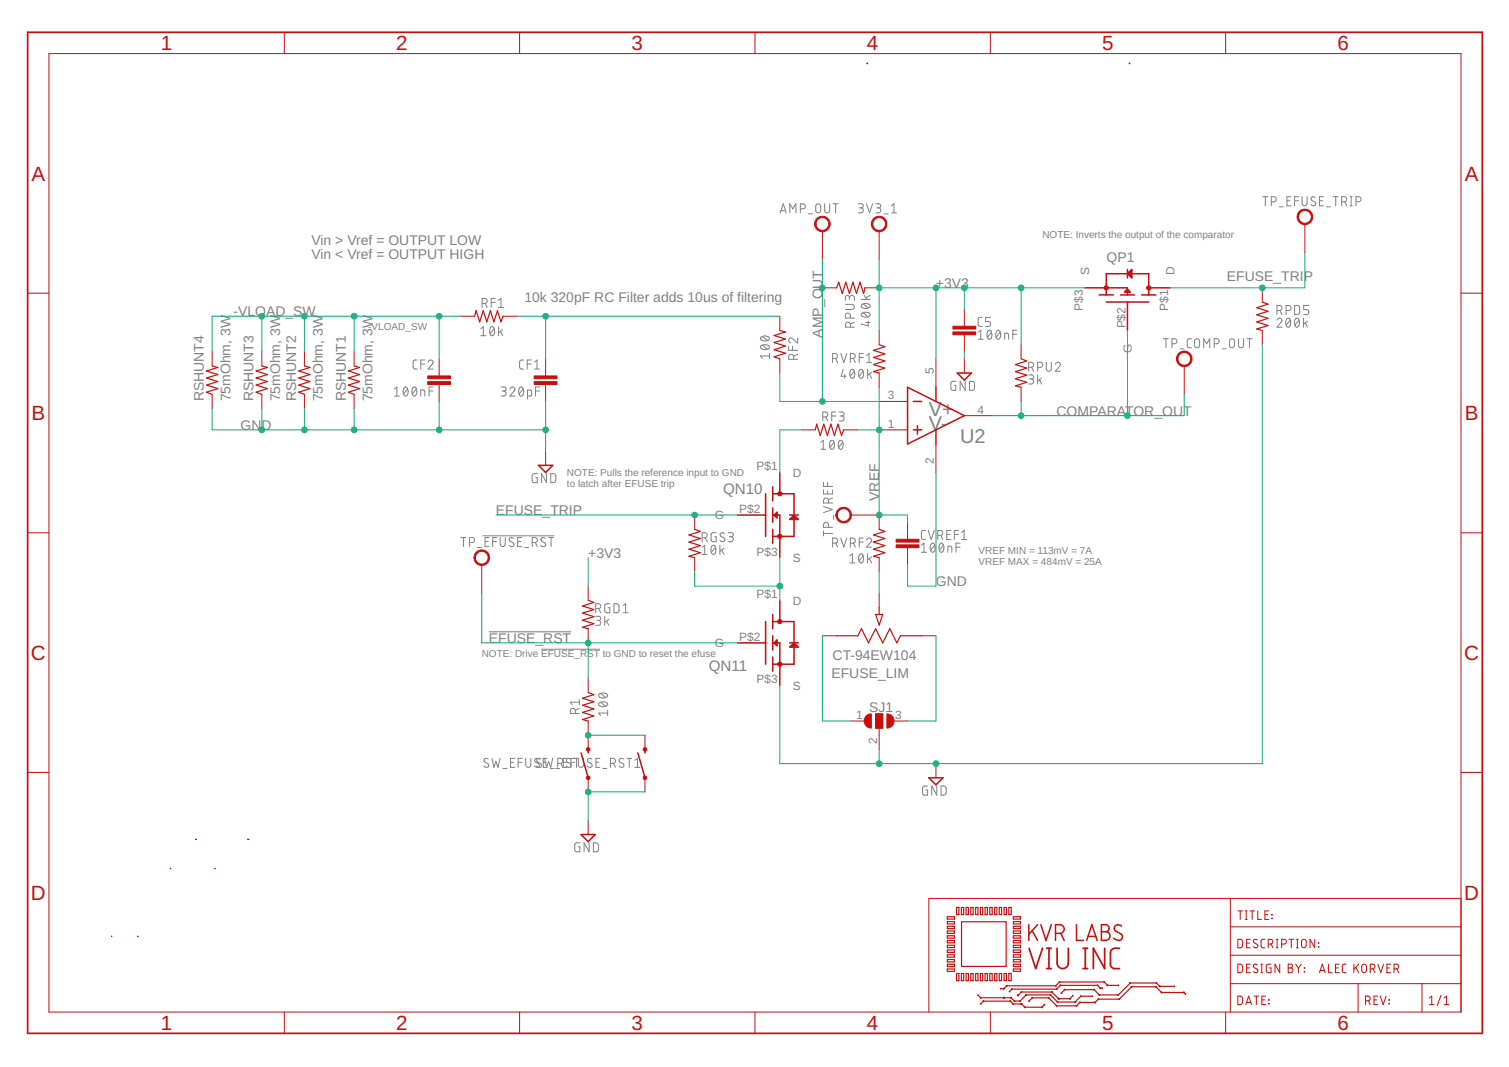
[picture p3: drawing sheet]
<svg xmlns="http://www.w3.org/2000/svg" width="297mm" height="210mm" viewBox="0 0 297 210" stroke-linecap="round" stroke-linejoin="round" font-family="sans-serif">
<g fill="none" stroke="#808080" stroke-width=".2">
<path d="M248.6 38.7h1M249.1 38.7v1.8M250.3 39.7h.4a.5 .5 0 0 0 .5-.5 .5 .5 0 0 0-.5-.5h-.4v1.8M253.3 39.5h.6M254.1 38.7h-.8v1.8h.8M254.8 39.5h.8M255.6 38.7h-.8v1.8M256.3 38.7v1.3a.5 .5 0 0 0 .5 .5 .5 .5 0 0 0 .5-.5v-1.3M258.9 38.8a.45 .45 0 0 0-.6-.1 .45 .45 0 0 0-.1 .6l.6 .4a.45 .45 0 0 1 .1 .7 .45 .45 0 0 1-.7 0l-.2-.2M259.7 39.5h.6M260.5 38.7h-.8v1.8h.8M262.4 38.7h1"/>
<path d="M262.9 38.7v1.8M264.1 39.7h.5a.5 .5 0 0 0 .5-.5 .5 .5 0 0 0-.5-.5h-.5v1.8M264.7 39.7l.4 .8M265.8 38.7h.4M266 38.7v1.8M266.9 39.7h.5a.5 .5 0 0 0 .5-.5 .5 .5 0 0 0-.5-.5h-.5v1.8M94.9 59.7h.5a.5 .5 0 0 0 .5-.5 .5 .5 0 0 0-.5-.5h-.5v1.8M95.5 59.7l.4 .8M96.7 59.5h.8M97.5 58.7h-.8v1.8M98.1 59.1l.5-.4v1.8M153.6 41.9l.6-1.8 .6 1.8"/>
<path d="M153.7 41.4h.9M155.5 41.9v-1.8l.6 1 .6-1v1.8M157.5 41.1h.6a.5 .5 0 0 0 .4-.5 .5 .5 0 0 0-.4-.5h-.6v1.8M159.1 42.1h.8M160.7 40.3l.3-.2 .4 .2 .1 1.1a.49 .49 0 0 1-.4 .5 .49 .49 0 0 1-.5-.5zM162.3 40.1v1.3a.5 .5 0 0 0 .5 .5 .5 .5 0 0 0 .5-.5v-1.3M164 40.1h1M164.5 40.1v1.8M166.4 59.9h1.3a.5 .5 0 0 1 .5 .5 .5 .5 0 0 1-.5 .5h-1.3M167.2 58.6a.5 .5 0 0 1 .5-.5 .5 .5 0 0 1 .5 .5v.5M167.2 58.9v-.4a.39 .39 0 0 0-.4-.4 .39 .39 0 0 0-.4 .4v.6M169 40.1h.5a.4 .4 0 0 1 .4 .4 .4 .4 0 0 1-.4 .4h-.4"/>
<path d="M169.4 40.9a.5 .5 0 0 1 .5 .5 .5 .5 0 0 1-.5 .5h-.4M169.5 58.9h1.8M169.6 59.9a1.12 1.12 0 0 1 1.7 .3 1.07 1.07 0 0 1-1.8 0zM169.9 59.8l1 .8M170.1 58.1l.6 .8M170.6 40.1l.6 1.8 .6-1.8M171.3 58.1l-.8 .5M172.4 40.1h.6a.4 .4 0 0 1 .4 .4 .4 .4 0 0 1-.4 .4h-.4M172.9 40.9a.5 .5 0 0 1 .5 .5 .5 .5 0 0 1-.5 .5h-.5M174 42.1h.8M175.5 41.9h1M175.5 40.5l.5-.4v1.8"/>
<path d="M251.8 40.7h.8M261.1 40.7h.8M265.8 40.5h.4M77.6 76.5l.5-.4v1.8M77.6 77.9h1M79.6 76.2l.2-.1a1.03 1.03 0 0 1 0 1.8 1.13 1.13 0 0 1-.2-1.7zM80.2 76.5l-.7 1M81.3 76.2l.3-.1a1.06 1.06 0 0 1 0 1.8 1.11 1.11 0 0 1-.3-1.7zM82 76.5l-.8 1M82.1 70.8h-.5l-.3 .4 .1 1.2 .2 .2h.5M82.8 77.9v-1.2l.8 .2v1M82.8 71.6h.8"/>
<path d="M83.6 70.8h-.8v1.8M84.3 71.2a.49 .49 0 0 1 .6-.4 .49 .49 0 0 1 .2 .8l-.8 1h1M84.5 76.9h.8M85.3 76.1h-.8v1.8M94.7 64.7l.4-.4v1.7M94.7 66h.9M96.6 64.4l.3-.1a1.03 1.03 0 0 1 0 1.7 1.15 1.15 0 0 1-.3-1.6zM97.3 64.7l-.8 .9M98.1 60.5h1M98.1 64.3v1.7M98.5 65.2l.4 .8M98.6 76.1h.7a.39 .39 0 0 1 .3 .4 .39 .39 0 0 1-.3 .4h-.5"/>
<path d="M98.9 64.9l-.8 .5M99.1 76.9a.5 .5 0 0 1 .5 .5 .5 .5 0 0 1-.5 .5h-.5M100.4 76.5a.48 .48 0 0 1 .7-.3 .48 .48 0 0 1 .1 .7l-.8 1h1M102.3 76.2l.3-.1a1.03 1.03 0 0 1 0 1.8 1.13 1.13 0 0 1-.3-1.7zM103 76.5l-.8 1M103.1 70.8h-.6l-.2 .4v1.2l.2 .2h.6M103.8 71.6h.8M103.8 77.9h.7l.1-.2v-.7l-.1-.2-.7-.1v1.8M104.6 70.8h-.8v1.8M105.2 72.6h1M105.2 71.2l.5-.4v1.8M105.4 76.9h.8"/>
<path d="M106.2 76.1h-.8v1.8M149.8 68a1.12 1.12 0 0 1 1.7 .3 1.07 1.07 0 0 1-1.8 0zM149.8 66.3a1.14 1.14 0 0 1 1.7 .3 1.05 1.05 0 0 1-1.8 0zM150.1 67.9l1 .8M150.1 66.2l1 .8M151.5 70h-1.8l.4 .5M151.5 69.5v1M155.2 68.1v.8h1.8M156 68.1v.8M156.2 70.7v-.5a.5 .5 0 0 0-.5-.5 .5 .5 0 0 0-.5 .5v.5h1.8M157 66.5v1l-1-.9a.49 .49 0 0 0-.8 .2 .49 .49 0 0 0 .4 .7M157 69.7l-.8 .4"/>
<path d="M163.9 70.5h.5a.5 .5 0 0 0 .5-.5 .5 .5 0 0 0-.5-.5h-.5v1.8M164.5 70.5l.4 .8M165.5 69.5l.6 1.8 .6-1.8M166 72.6l-.4 1.4h1M166.3 73.6v.8M167.4 70.5h.5a.5 .5 0 0 0 .5-.5 .5 .5 0 0 0-.5-.5h-.5v1.8M167.4 64.4v-.5a.5 .5 0 0 0-.5-.5 .5 .5 0 0 0-.5 .5v.5h1.8M167.4 62.6v-.5a.5 .5 0 0 0-.5-.5 .5 .5 0 0 0-.5 .5v.5h1.8M167.5 72.7l.3-.1a1.06 1.06 0 0 1 0 1.8 1.11 1.11 0 0 1-.3-1.7zM168 70.5l.4 .8M168.2 73l-.8 1M168.2 63.4l-.8 .4"/>
<path d="M169.1 70.3h.8M169.2 72.7l.3-.1a1.06 1.06 0 0 1 0 1.8 1.11 1.11 0 0 1-.3-1.7zM169.6 61.6a1.12 1.12 0 0 1 1.7 .3 1.07 1.07 0 0 1-1.8 0zM169.9 73l-.8 1M169.9 61.5l1 .8M169.9 69.5h-.8v1.8M170.5 63.4h.8M170.6 69.9l.5-.4v1.8M170.6 71.3h1M170.8 72.6v1.8M170.9 63.1v1l-1.4-.4M171.1 73.6l.5 .8"/>
<path d="M171.6 73.2l-.8 .6M188.2 75h-.8l-.2 .2v1.2l.2 .4h.8v-1h-.3M190 75v1.8l-1-1.8v1.8M190.8 75h.7l.3 .4v1.1l-.3 .3h-.7zM192.6 65.4l.5-.4v1.7M192.6 66.7h.9M193.4 62.4l-.6 .1-.2 .3v1.2l.2 .2h.6M194.5 65.1l.3-.1a1.06 1.06 0 0 1 0 1.7 1.11 1.11 0 0 1-.3-1.6zM195 62.4h-1v.8h.6a.49 .49 0 0 1 .4 .5 .49 .49 0 0 1-.4 .5h-.6M195.2 65.4l-.8 .9M196.2 65.1l.3-.1a1.06 1.06 0 0 1 0 1.7 1.11 1.11 0 0 1-.3-1.6zM196.9 65.4l-.8 .9"/>
<path d="M197.8 66.7v-1.1l.7 .1v1M199.4 65.7h.8M200.2 65h-.8v1.7M202.5 73.7h.6a.4 .4 0 0 1 .4 .4 .4 .4 0 0 1-.4 .4h-.4M202.5 72.3h.5a.5 .5 0 0 0 .5-.5 .5 .5 0 0 0-.5-.5h-.5v1.7M203 74.5a.5 .5 0 0 1 .5 .5 .5 .5 0 0 1-.5 .5h-.5M203.1 72.3l.4 .7M204.3 72.3h.5a.5 .5 0 0 0 .5-.5 .5 .5 0 0 0-.5-.5h-.5v1.7M204.3 73.7v1.8M204.6 74.7l.4 .8M205 74.4l-.7 .6M206 71.3v1.3a.5 .5 0 0 0 .4 .5 .5 .5 0 0 0 .5-.5v-1.3"/>
<path d="M207.7 71.7a.49 .49 0 0 1 .7-.4 .49 .49 0 0 1 .2 .8l-.9 .9h1M229 66.6h1M229.5 66.6v1.8M230.7 67.6h.5a.5 .5 0 0 0 .5-.5 .5 .5 0 0 0-.5-.5h-.5v1.8M232.3 68.6h.8M234.5 66.6l-.5 .1-.3 .3v1.2l.3 .2h.5M235.3 66.8l.2-.2 .5 .2 .1 1.1a.5 .5 0 0 1-.5 .5 .5 .5 0 0 1-.5-.5zM236.9 68.4v-1.8l.6 1 .6-1v1.8M239 67.6h.5a.5 .5 0 0 0 .5-.5 .5 .5 0 0 0-.5-.5h-.5v1.8M240.6 68.6h.8M242.1 66.8l.3-.2 .5 .2 .1 1.1a.5 .5 0 0 1-.5 .5 .5 .5 0 0 1-.5-.5zM243.8 66.6v1.3a.5 .5 0 0 0 .5 .5 .5 .5 0 0 0 .5-.5v-1.3"/>
<path d="M245.4 66.6h1M246 66.6v1.8M251.4 63a.49 .49 0 0 1 .6-.4 .49 .49 0 0 1 .2 .8l-.8 1h.9M251.4 61.1h.5a.5 .5 0 0 0 .5-.5 .5 .5 0 0 0-.5-.5h-.5v1.8M251.9 61.1l.4 .8M253.2 61.1h.4a.5 .5 0 0 0 .5-.5 .5 .5 0 0 0-.5-.5h-.4v1.8M253.3 62.7l.3-.1a1.06 1.06 0 0 1 0 1.8 1.12 1.12 0 0 1-.3-1.7zM254 63l-.8 1M254.8 60.1h.7l.3 .3v1.1l-.3 .3-.7 .1zM255 62.7l.3-.1a1.03 1.03 0 0 1 0 1.8 1.12 1.12 0 0 1-.3-1.7zM255.7 63l-.8 1M256.6 62.6v1.8"/>
<path d="M256.9 63.5l.5 .9M257.4 63.2l-.8 .6M257.6 60.1h-1v.8h.6a.51 .51 0 0 1 .4 .5 .51 .51 0 0 1-.4 .5h-.6M105.7 93.2h-.7l-.2 .2v1.2l.2 .3 .7 .1v-1h-.2M107.6 93.2v1.8l-1-1.8v1.8M108.4 93.2h.7l.3 .3v1.1l-.3 .3-.7 .1zM161.6 87l.5-.4v1.8M161.6 88.4h.9M162 82h.5a.5 .5 0 0 0 .4-.5 .5 .5 0 0 0-.4-.5h-.5v1.8M162.1 96.4v.8h1.8v-.8M162.1 94.9v.8h1.8M162.1 99.6l1.8 .6-1.8 .6"/>
<path d="M162.6 82l.4 .8M162.9 94.9v.8M162.9 96.6v.6M163.1 99v-.6a.5 .5 0 0 0-.5-.4 .5 .5 0 0 0-.5 .4v.6h1.8M163.5 86.7l.3-.1a1.03 1.03 0 0 1 0 1.8 1.17 1.17 0 0 1-.3-1.7zM163.7 81.8h.8M163.9 98l-.8 .3M164.2 87l-.8 1M164.5 81h-.8v1.8M165.2 81h.6a.39 .39 0 0 1 .4 .4 .39 .39 0 0 1-.4 .4h-.4M165.2 86.7l.3-.1a1.03 1.03 0 0 1 0 1.8 1.14 1.14 0 0 1-.3-1.7zM165.7 81.8a.5 .5 0 0 1 .5 .5 .5 .5 0 0 1-.5 .5h-.5"/>
<path d="M165.9 87l-.8 1M90.7 105.7h1M91.2 105.7v1.8M92.4 106.7h.5a.49 .49 0 0 0 .5-.5 .49 .49 0 0 0-.5-.5h-.5v1.8M94 107.7h.8M95.1 105.4h14M95.5 106.5h.6M96.3 105.7h-.8v1.8h.8M97 106.5h.8M97.8 105.7h-.8v1.8M98.5 105.7v1.3a.5 .5 0 0 0 .5 .5 .5 .5 0 0 0 .5-.5v-1.3M101.1 105.9l-.2-.1a.42 .42 0 0 0-.6 .1 .42 .42 0 0 0 .1 .6l.6 .3a.45 .45 0 0 1 0 .7 .45 .45 0 0 1-.6-.1l-.2-.1"/>
<path d="M101.9 106.5h.6M102.7 105.7h-.8v1.8h.8M103.3 107.7h.8M104.8 106.7h.5a.49 .49 0 0 0 .5-.5 .49 .49 0 0 0-.5-.5h-.5v1.8M105.4 106.7l.4 .8M107.3 105.9l-.2-.1a.42 .42 0 0 0-.6 .1 .42 .42 0 0 0 .2 .6l.5 .3a.45 .45 0 0 1 .1 .7 .45 .45 0 0 1-.7-.1l-.2-.1M108 105.7h1M108.5 105.7v1.8M117.3 119.7h.5a.49 .49 0 0 0 .5-.4 .49 .49 0 0 0-.5-.5h-.5v1.7M117.9 119.7l.4 .8M120 118.8h-.7l-.2 .2-.1 1.1 .3 .4h.7v-1h-.3M120.9 118.8h.6l.3 .3v1.1l-.3 .3h-.6z"/>
<path d="M122.6 119.1l.5-.3v1.7M138.2 105.8h.5a.5 .5 0 0 0 .5-.5 .5 .5 0 0 0-.5-.5h-.5v1.8M138.2 107.7l.5-.4v1.8M138.2 109.1h1M138.8 105.8l.4 .8M140.2 107.4l.2-.1a1.07 1.07 0 0 1 0 1.8 1.12 1.12 0 0 1-.2-1.7zM140.8 107.7l-.8 1M141 104.8h-.8l-.2 .2v1.2l.2 .4h.8v-1h-.3M141.7 107.3v1.8M142.1 108.2l.4 .9M142.5 107.9l-.8 .6M142.6 104.9a.45 .45 0 0 0-.7 0 .45 .45 0 0 0 0 .6l.6 .3a.45 .45 0 0 1 .1 .7 .45 .45 0 0 1-.7 0l-.2-.2"/>
<path d="M143.4 104.8h.6a.39 .39 0 0 1 .4 .4 .39 .39 0 0 1-.4 .4h-.4M143.9 105.6a.5 .5 0 0 1 .5 .5 .5 .5 0 0 1-.5 .5h-.5M162.1 104.9h1.8M162.1 104.4v1M163.1 103.7v-.4a.5 .5 0 0 0-.5-.5 .5 .5 0 0 0-.5 .5v.4h1.8M163.9 106.8h.5a.5 .5 0 0 0 .5-.4 .5 .5 0 0 0-.5-.5h-.5v1.7M164.1 101.4v.8M164.5 106.8l.4 .8M165.5 105.9l.6 1.7 .6-1.7M167.3 109.3l.5-.4v1.8M167.3 110.7h1M167.4 106.8h.5a.5 .5 0 0 0 .5-.4 .5 .5 0 0 0-.5-.5h-.5v1.7"/>
<path d="M168 106.8l.4 .8M169.1 106.6h.8M169.2 109.1l.3-.2a1.07 1.07 0 0 1 0 1.8 1.12 1.12 0 0 1-.3-1.6zM169.9 109.3l-.8 1M169.9 105.9h-.8v1.7M170.6 106.3a.49 .49 0 0 1 .7-.4 .49 .49 0 0 1 .1 .7l-.8 1h1M170.8 108.9v1.8M171.1 109.9l.5 .8M171.6 109.5l-.8 .7M181.4 107.3l.5-.5v1.8M181.4 108.6h1M182.2 104.4h-.6l-.2 .3 .1 1.3 .7 .1"/>
<path d="M182.7 104.4l.6 1.7 .6-1.7M183.3 107l.3-.2a1.07 1.07 0 0 1 0 1.8 1.12 1.12 0 0 1-.3-1.6zM184 107.3l-.8 .9M184.6 105.3h.5a.49 .49 0 0 0 .5-.5 .49 .49 0 0 0-.5-.4h-.5v1.7M185 107l.3-.2a1.05 1.05 0 0 1 0 1.8 1.12 1.12 0 0 1-.3-1.6zM185.2 105.3l.4 .8M185.7 107.3l-.8 .9M186.4 105.1h.6M186.6 108.6v-1.2h.5l.2 .2 .1 1M187.2 104.4h-.8v1.7h.8M187.9 105.1h.8M188.2 107.7h.8"/>
<path d="M188.7 104.4h-.8v1.7M189 106.8h-.8v1.8M189.3 106.1h1M189.3 104.7l.5-.3v1.7M106.5 127.7h11.6M114 139.4l-.7 .4M114 138.1h-1.7l.4 .5M114 137.6v1M117.3 121.2h.6a.4 .4 0 0 1 .4 .4 .4 .4 0 0 1-.4 .4h-.4M117.8 122a.49 .49 0 0 1 .5 .5 .49 .49 0 0 1-.5 .5h-.5M117.9 138.3a1.14 1.14 0 0 1 1.7 .2 1.03 1.03 0 0 1-1.8 0zM117.9 136.5a1.12 1.12 0 0 1 1.7 .3 1.03 1.03 0 0 1-1.8 0z"/>
<path d="M118.2 138.2l1 .7M118.2 136.4l1 .8M119 121.2v1.8M119.4 122.2l.4 .8M119.6 139.8v1M119.8 121.8l-.8 .6M122.6 120.5h1M96.1 149.3l-.6-.1-.2 .4 .1 .2 .6 .4a.46 .46 0 0 1 .1 .7 .46 .46 0 0 1-.7 0l-.2-.2M96.8 149.2l.4 1.8 .4-1.2 .4 1.2 .4-1.8M99 151.2h.8M100.5 150h.6M101.3 149.2h-.8v1.8h.8"/>
<path d="M102 150h.8M102.8 149.2h-.8v1.8M103.5 149.2v1.3a.5 .5 0 0 0 .5 .5 .5 .5 0 0 0 .5-.5v-1.3M106.1 149.3l-.6-.1-.2 .4v.2l.7 .4a.45 .45 0 0 1 .1 .7 .45 .45 0 0 1-.7 0l-.2-.2M106.5 149.3l-.6-.1-.2 .4v.2l.7 .4a.46 .46 0 0 1 .1 .7 .46 .46 0 0 1-.7 0l-.2-.2M106.9 150h.6M107.2 149.2l.4 1.8 .4-1.2 .4 1.2 .4-1.8M107.7 149.2h-.8v1.8h.8M108.3 151.2h.8M109.4 151.2h.8M109.8 150.2h.5a.5 .5 0 0 0 .5-.5 .5 .5 0 0 0-.5-.5h-.5v1.8M110.4 150.2l.4 .8"/>
<path d="M110.9 150h.6M111.7 149.2h-.8v1.8h.8M112.4 149.3l-.3-.1a.41 .41 0 0 0-.5 .1 .41 .41 0 0 0 .1 .6l.5 .3a.42 .42 0 0 1 .2 .6 .42 .42 0 0 1-.6 .1l-.4-.2M112.4 150h.8M113.3 140.4v-.6a.5 .5 0 0 0-.5-.4 .5 .5 0 0 0-.5 .4v.6h1.7M113.5 149.2v1.8M113.9 149.2v1.3a.5 .5 0 0 0 .5 .5 .5 .5 0 0 0 .5-.5v-1.3M114 149.2h-1.6v1.8M116.5 149.3l-.6-.1-.3 .4 .1 .2 .7 .4a.45 .45 0 0 1 0 .7 .45 .45 0 0 1-.6 0l-.2-.2M117.3 150h.6M118.1 149.2h-.8v1.8h.8M118.7 151.2h.7"/>
<path d="M119.6 140.3h-1.8l.4 .5M120.2 150.2h.5a.5 .5 0 0 0 .5-.5 .5 .5 0 0 0-.5-.5h-.5v1.8M120.8 150.2l.4 .8M122.7 149.3l-.2-.1a.41 .41 0 0 0-.6 .1 .41 .41 0 0 0 .2 .6l.5 .3a.42 .42 0 0 1 .2 .6 .42 .42 0 0 1-.6 .1l-.4-.2M123.4 149.2h1M123.9 149.2v1.8M125 151h1M125 149.6l.5-.4v1.8M182.6 154.6h-.8l-.2 .3v1.1l.2 .4h.8v-1h-.3M184.4 154.6v1.8l-1-1.8v1.8M185.3 154.6h.6l.3 .4v1.1l-.3 .3h-.6zM114.1 165.8h-.7l-.2 .3v1.2l.2 .3h.7v-1h-.3"/>
<path d="M116 165.8v1.8l-1-1.8v1.8M116.8 165.8h.7l.3 .3v1.1l-.3 .4h-.7z"/>
</g>
<path d="M96.2 124.3h16.2" fill="none" stroke="#808080" stroke-width=".21"/>
<g fill="none" stroke="#c90d0c" stroke-width=".2">
<path d="M9.6 10.5h278v188.6h-278zM56 6.3v4.2M102.3 6.3v4.2M148.6 6.3v4.2M194.9 6.3v4.2M241.3 6.3v4.2M5.4 57.7h4.2M161.9 45.5v5.6M161.9 56.6h2.8M170.3 56.6h2.8M173.1 45.5v5.6M248.5 56.6v2.8"/>
<path d="M256.9 44.1v5.6M287.6 57.7h4.2M41.8 69.2v2.8M41.8 77.6v2.8M51.5 69.2v2.8M51.5 77.6v2.8M59.9 69.2v2.8M59.9 77.6v2.8M69.7 69.2v2.8M69.7 77.6v2.8M86.4 70.6v3.4M86.4 75.6v3.4"/>
<path d="M90.6 62.2h2.8M99 62.2h2.8M107.4 70.6v3.4M107.4 75.6v3.4M153.5 62.2v2.8M153.5 70.6v2.8M173.1 79h5.5M173.1 65v2.8M173.1 73.4v2.8M184.2 70.6v5.6M189.8 60.8v3.4M189.8 65.8v3.4"/>
<path d="M189.8 70.6v2.8M201 67.8v2.8M201 76.2v2.8M233.1 72v5.6M248.5 65v2.8M107.4 88.8v2.7M157.7 84.6h2.8M166.1 84.6h2.8M173.1 84.6h5.5M184.2 87.4v5.5M189.8 81.8h5.6M5.4 104.8h4.2"/>
<path d="M94.8 111.1v5.6M115.8 115.3v2.8M136.7 101.3v2.8M136.7 109.7v2.8M167.5 101.3h5.6v2.8M173.1 109.7v2.8M173.1 116.7v2.8M178.6 102.7v3.4M178.6 107.8v3.3M287.6 104.8h4.2M115.8 123.7v2.8M115.8 133.5v2.7"/>
<path d="M161.9 125.1h2.8M181.4 125.1h2.8M5.4 152h4.2M115.8 141.8v5.6M115.8 153v2.8M127 144.6v2.8M127 153v2.8M167.5 141.8h2.8M172.4 140.4h1.4v2.8h-1.4zM173.1 143.2v4.2M175.9 141.8h2.7M184.2 150.2v2.8"/>
<path d="M287.6 152h4.2M115.8 161.4v2.8M242.2 176.7v22.4M243.7 179.2h.9M244.1 179.2v1.7M245.1 179.2h.4M245.3 179.2v1.7M246 179.2h1M246.5 179.2v1.7M247.6 179.2v1.7h.7M249 179.9h.6M249.7 179.2h-.7v1.7h.7"/>
<path d="M250.3 179.9l.1 .1zM287.6 176.7h-104.8v22.4M56 199.1v4.2M102.3 199.1v4.2M148.6 199.1v4.2M194.9 199.1v4.2M241.3 199.1v4.2M242.2 193.5h45.4M242.2 187.9h45.4M242.2 182.3h45.4M243.7 196h.6l.3 .2a1.35 1.35 0 0 1-.1 1.3l-.8 .1zM243.7 189.7h.6l.3 .2a1.35 1.35 0 0 1-.1 1.3l-.8 .1z"/>
<path d="M243.7 184.8h.6l.3 .3a1.35 1.35 0 0 1-.1 1.2l-.8 .2zM245.1 180.9h.4M245.2 197.6l.6-1.6 .6 1.6M245.4 197.2h.8M245.4 190.4h.6M245.4 185.5h.6M246.1 189.7h-.7v1.6h.7M246.1 184.8h-.7v1.7h.7M246.8 196h1M247.3 196v1.6M247.5 189.8a.43 .43 0 0 0-.6-.1 .43 .43 0 0 0 0 .7l.5 .2a.42 .42 0 0 1 .1 .7 .42 .42 0 0 1-.7-.1l-.1-.1M247.5 184.9a.43 .43 0 0 0-.6-.1 .43 .43 0 0 0 0 .7l.5 .3a.42 .42 0 0 1 .1 .6 .42 .42 0 0 1-.7 0l-.1-.2"/>
<path d="M248.2 189.7h.4M248.2 191.3h.4M248.4 189.7v1.6M248.4 196.7h.6M249 184.8h-.5l-.3 .3 .1 1.1 .2 .2 .5 .1M249.2 196h-.8v1.6h.8M249.6 185.7h.5a.47 .47 0 0 0 .5-.4 .47 .47 0 0 0-.5-.5h-.5v1.7M249.7 196.7h.1zM249.7 197.4l.1 .1zM250.2 189.7h-.7l-.2 .2 .1 1.3 .8 .1v-.9h-.3M250.2 185.7l.4 .8M250.3 180.6l.1 .1z"/>
<path d="M251.2 184.8h.4M251.2 186.5h.4M251.4 184.8v1.7M251.9 189.7v1.6l-.9-1.6v1.6M252.3 185.7h.5a.47 .47 0 0 0 .4-.4 .47 .47 0 0 0-.4-.5h-.5v1.7M253.6 189.7h.4a.37 .37 0 0 1 .4 .3 .37 .37 0 0 1-.4 .4 .47 .47 0 0 1 .5 .5 .47 .47 0 0 1-.5 .4h-.4zM253.6 190.4h.4M253.7 184.8h1M254.2 184.8v1.7M255 189.7l.6 .8M255.2 184.8h.4M255.2 186.5h.4"/>
<path d="M255.4 184.8v1.7M255.6 190.5v.8M256.1 189.7l-.5 .8M256.3 184.9l.5-.1 .3 .3a1.35 1.35 0 0 1-.1 1.2 .45 .45 0 0 1-.5 .1 .45 .45 0 0 1-.3-.4zM256.7 190.4l.1 .1zM256.7 191.1l.1 .1zM258.8 184.8v1.7l-.9-1.7v1.7M259.5 185.5l.1 .1zM259.5 186.2l.1 .1zM259.7 191.3l.6-1.6 .5 1.6M259.9 190.9h.8M261.5 189.7v1.6h.7"/>
<path d="M262.9 190.4h.5M263.6 189.7h-.7v1.6h.7M265 189.7h-.5l-.3 .3v1.1l.3 .2h.5M266.5 189.7v1.6M266.9 190.3l.5 1M267.3 193.5v5.6M267.4 189.7l-.9 1M268.2 189.8l.5-.1 .2 .2a1.35 1.35 0 0 1-.1 1.3 .45 .45 0 0 1-.5 .1 .45 .45 0 0 1-.2-.4zM268.8 196.9h.5a.47 .47 0 0 0 .4-.5 .47 .47 0 0 0-.4-.4h-.5v1.6M269.4 196.9l.3 .7M269.7 190.6h.5a.47 .47 0 0 0 .5-.5 .47 .47 0 0 0-.5-.4h-.5v1.6M270.3 190.6l.4 .7"/>
<path d="M270.5 196.7h.5M271.2 196h-.7v1.6h.7M271.2 189.7l.6 1.6 .6-1.6M271.7 196l.6 1.6 .5-1.6M273 190.4h.6M273.4 197.4l.1 .1zM273.4 196.7h.1zM273.7 189.7h-.7v1.6h.7M274.4 190.6h.5a.47 .47 0 0 0 .4-.5 .47 .47 0 0 0-.4-.4h-.5v1.6M275 190.6l.3 .7M279.9 193.5v5.6M281.4 197.6h.9"/>
<path d="M281.4 196.3l.4-.3v1.6M283.7 195.8l-.8 2M284.3 197.6h.9M284.3 196.3l.5-.3v1.6"/>
</g>
<g fill="#c90d0c" stroke="#c90d0c" stroke-width=".2">
<path d="M84.2 75.1h4.5v.5h-4.5z"/>
<path d="M84.2 74h4.5v.5h-4.5z"/>
<path d="M187.6 65.3h4.5v.5h-4.5z"/>
<path d="M187.6 64.2h4.5v.5h-4.5z"/>
<path d="M105.2 75.1h4.4v.5h-4.4z"/>
<path d="M105.2 74h4.4v.5h-4.4z"/>
<path d="M176.4 107.2h4.5v.5h-4.5z"/>
<path d="M176.4 106.1h4.5v.5h-4.5z"/>
<path d="M172.4 140.4h1.4v2.8h-1.4z"/>
</g>
<g fill="none" stroke="#c90d0c" stroke-width=".23">
<path d="M170.8 12.4v.1M170.8 12.4l-.1 .1M170.8 12.4v.2M222.3 12.4l.1 .1M222.3 12.4v.1M222.3 12.4v.2M164.7 56.6l.4-1.1 .7 2.2 .7-2.2 .7 2.2 .7-2.2 .7 2.2 .7-2.2 .7 2.2 .3-1.1M248.5 59.4l1.1 .4-2.2 .7 2.2 .7-2.2 .7 2.2 .7-2.2 .7 2.2 .7-2.2 .7 1.1 .3M41.8 72l1.1 .3-2.3 .7 2.3 .7-2.3 .7 2.3 .7-2.3 .7 2.3 .7-2.3 .7 1.2 .4M51.5 72l1.1 .3-2.2 .7 2.2 .7-2.2 .7 2.2 .7-2.2 .7 2.2 .7-2.2 .7 1.1 .4M59.9 72l1.1 .3-2.2 .7 2.2 .7-2.2 .7 2.2 .7-2.2 .7 2.2 .7-2.2 .7 1.1 .4M69.7 72l1.1 .3-2.2 .7 2.2 .7-2.2 .7 2.2 .7-2.2 .7 2.2 .7-2.2 .7 1.1 .4"/>
<path d="M93.4 62.2l.3-1.1 .7 2.2 .7-2.2 .7 2.2 .7-2.2 .7 2.2 .7-2.2 .7 2.2 .4-1.1M153.5 65l1.1 .3-2.2 .7 2.2 .7-2.2 .7 2.2 .7-2.2 .7 2.2 .7-2.2 .7 1.1 .4M173.1 67.8l1.1 .4-2.3 .7 2.3 .7-2.3 .7 2.3 .7-2.3 .7 2.3 .7-2.3 .7 1.2 .3M201 70.6l1.1 .4-2.2 .7 2.2 .7-2.2 .7 2.2 .7-2.2 .7 2.2 .7-2.2 .7 1.1 .3M160.5 84.6l.3-1.2 .7 2.3 .7-2.3 .7 2.3 .7-2.3 .7 2.3 .7-2.3 .7 2.3 .4-1.1M115.8 118.1l1.1 .4-2.2 .7 2.2 .7-2.2 .7 2.2 .7-2.2 .7 2.2 .7-2.2 .7 1.1 .3M136.7 104.1l1.2 .4-2.3 .7 2.3 .7-2.3 .7 2.3 .7-2.3 .7 2.3 .7-2.3 .7 1.1 .3M173.1 104.1l1.1 .4-2.3 .7 2.3 .7-2.3 .7 2.3 .7-2.3 .7 2.3 .7-2.3 .7 1.2 .3M173.1 119.5v1.4M115.8 136.2l1.1 .5-2.2 .7 2.2 .6-2.2 .7 2.2 .7-2.2 .7 2.2 .7-2.2 .7 1.1 .3M164.7 125.1h4.2l.7-1.4 1.4 2.8 1.4-2.8 1.4 2.8 1.4-2.8 1.4 2.8 .6-1.4h4.2M172.4 120.9h1.4l-.7 2.1z"/>
<path d="M33.5 170.8h.1M33.5 170.8v.1M38.5 165.1h.1M42.3 170.9h.1M48.8 165.1h.1M188.3 178.5h.5v1.4h-.5zM189.2 178.5h.5v1.4h-.5zM190.2 178.5h.4v1.4h-.4zM191.1 178.5h.5v1.4h-.5zM192 178.5h.5v1.4h-.5zM193 178.5h.4v1.4h-.4zM193.9 178.5h.5v1.4h-.5z"/>
<path d="M194.8 178.5h.5v1.4h-.5zM195.8 178.5h.4v1.4h-.4zM196.7 178.5h.5v1.4h-.5zM197.7 178.5h.4v1.4h-.4zM198.6 178.5h.5v1.4h-.5zM22 184.2h.1M27.1 184.2h.1M186.5 187.8h1.4v.5h-1.4zM186.5 180.3h1.4v.5h-1.4zM186.5 181.3h1.4v.5h-1.4zM186.5 182.2h1.4v.5h-1.4zM186.5 183.2h1.4v.4h-1.4z"/>
<path d="M186.5 184.1h1.4v.5h-1.4zM186.5 185h1.4v.5h-1.4zM186.5 185.9h1.4v.5h-1.4zM186.5 186.9h1.4v.5h-1.4zM186.5 188.8h1.4v.4h-1.4zM186.5 189.7h1.4v.5h-1.4zM186.5 190.6h1.4v.5h-1.4zM188.3 191.5h.5v1.4h-.5zM189.2 191.5h.5v1.4h-.5zM189.3 181.3h8.8v8.8h-8.8zM190.2 191.5h.4v1.4h-.4zM191.1 191.5h.5v1.4h-.5z"/>
<path d="M192 191.5h.5v1.4h-.5zM192.6 195.8l.4 .5h6l.7 .6h1.1l1.2-1.2h4.8l1.4 1.4h3.4l1.1-1.1h2.3M192.6 195.7l-.1 .2M193 191.5h.4v1.4h-.4zM193 197.4l.1 .1M193 196.2v.2M193.1 197.5l.5-.5h5.3l.6 .5h1.6l.6 .6h3.4l.5-.4M193.1 196.2l-.1 .1M193.6 197l-.1-.1 .1 .1M193.9 191.5h.5v1.4h-.5zM194.8 191.5h.5v1.4h-.5zM195.8 191.5h.4v1.4h-.4z"/>
<path d="M196.7 191.5h.5v1.4h-.5zM197 194.4v.2M197.5 194.4l.2 .1M197.6 196.2l.1 .1M197.6 194.4v.2M197.7 191.5h.4v1.4h-.4zM198.1 193.9l.1 .1M198.2 193.8v.2M198.6 191.5h.5v1.4h-.5zM198.7 195l.1 .1M198.9 196.9v.1M198.9 196.9l-.1 .1"/>
<path d="M199 196.2v.1M199.1 196.2l-.1 .1M199.2 194.5v.1M199.2 194.5v.2M199.5 197.4v.2M199.5 187.8h1.4v.5h-1.4zM199.5 182.2h1.4v.5h-1.4zM199.5 180.3h1.4v.5h-1.4zM199.5 181.3h1.4v.5h-1.4zM199.5 183.2h1.4v.4h-1.4zM199.5 184.1h1.4v.5h-1.4zM199.5 185h1.4v.5h-1.4z"/>
<path d="M199.5 185.9h1.4v.5h-1.4zM199.5 186.9h1.4v.5h-1.4zM199.5 188.8h1.4v.4h-1.4zM199.5 189.7h1.4v.5h-1.4zM199.5 190.6h1.4v.5h-1.4zM199.5 197.5l-.1 .1M199.7 196.9v.1M199.7 196.9l-.1 .1M200.3 195.7v.2M200.3 195.8l.8-.6h6l1.3 1.3h2.2l.6-.6M200.4 195.7l.1 .2M200.4 195.7v.2"/>
<path d="M200.7 196.9l.2 .1M200.8 196.9v.1M201 197.5l.1 .1M201 197.4l.1 .1M201 195.1l.1 .1M201 197.5h.1M201.1 195.1v.1M201.1 197.4v.1M201.1 197.4l-.1 .1v-.1v.2M201.7 198.1v.1M201.8 198.1l-.1 .1M202 195.7l.1 .1"/>
<path d="M202 195.7v.1M202.5 196.9l.1 .1M203.1 196.3h.1M203.2 196.2v.2M205 198.1l.1 .1M205.1 198.1v.1M205.5 197.6l.1 .1M206.4 196.2v.2M206.5 196.3h-.1M206.8 195.7v.1M206.8 195.7l-.1 .1M207.1 195.1v.1h-.1l.1-.1"/>
<path d="M207.8 193.9l.1 .1M207.8 193.8v.2M207.9 194.5l.1 .1M208 197.8v.1M208 194.5v.2M208 197.8l-.1 .1M208.2 197v.2M208.2 197.1l-.1 .1M208.4 196.4v.1M208.4 196.4l.1 .1zM208.4 196.4l-.1 .1M208.4 196.5h.1"/>
<path d="M208.5 196.4l-.1 .1 .1-.1M208.5 193.1l.1 .2M208.6 193.1v.2M208.7 193.8l.1 .1M208.7 193.8v.1M208.9 195.3l.1 .1M209.5 194.6l.1 .1M209.6 194.6v.2M210.5 196.4l.2 .1M210.6 196.4v.1M211.1 195.9h.1M211.6 197.1l.1 .1"/>
<path d="M211.6 197v.2M211.9 197.8l.1 .1M211.9 197.8v.1M212.5 197.1l.1 .2M212.6 197.1v.2M212.7 195.9l.1 .1M212.7 195.9v.2M215 195.9v.2M215.4 194.6v.2M215.4 194.6l-.1 .1M215.5 197.1l.1 .2M215.6 197.1v.2"/>
<path d="M216 193.8v.1M216.1 193.8l-.1 .1M216.2 196.5l.1 .1M216.2 196.5v.1M216.4 195.6v.2M216.5 195.7l-.1 .1M216.6 194.3v.2M216.6 194.4l-.1 .1M217 194.3v.2M217 194.4h-.4l-.6-.6h-7.3l-.7 .8h-8.8l-.5 .5M217.4 193.1v.2M217.4 193.1l-.1 .2"/>
<path d="M218 193.8v.1M218.1 193.8l-.1 .1M220.1 195.7l.1 .1M220.1 193.8v.1M220.1 195.6v.2M220.1 193.8h-2.1l-.6-.6h-8.8l-.8 .7h-9.6l-.6 .6h-.6M220.3 196.5l.1 .1M220.3 196.5v.1M222.4 193.3l.1 .1M222.5 193.3v.1M222.7 194.1l.1 .1M222.8 194.1v.1"/>
<path d="M222.8 194.1l-2.5 2.5h-4.1l-.6 .6h-3l-.7 .7h-3.9l-1.6-1.6h-3.2l-.6 .6M222.8 194.1h4.7l1.1 1.1h4.4M227.5 194.1v.1M227.6 194.1l-.1 .1M227.6 193.3v.1M227.7 193.3l-.1 .1M228.3 194v.1M228.3 194l-.1 .1M228.6 195.2v.1M228.7 195.2l-.1 .1M231.2 194v.1M231.2 194h-2.9l-.7-.6h-5.1l-2.4 2.3h-3.7l-1-1h-5.8l-.7 .6"/>
<path d="M233 195.2v.1M233 195.2l.3 .3M233.1 195.2l-.1 .1M233.4 195.5l-.1 .1"/>
<circle cx="197.6" cy="196.3" r=".08"/>
</g>
<g fill="none" stroke="#c90d0c" stroke-width=".3">
<path d="M213.6 56.6h8.3v1.4M216.4 58h2.8M217.8 59.4h8.3M217.8 58v-4.2h8.3v4.2M220.6 58h2.7M221.4 57.5l.5-.6 .6 .6zM221.7 57.2h.5M221.9 53v1.7M221.9 59.4v5.6M222.2 53.6h.3M222.2 53.8l.6 .6M222.5 53.6v.5"/>
<path d="M222.8 53v1.7l-.9-.9zM222.8 53.3l-.3 .3M224.7 58h2.8M226.1 56.6h4.2M178.6 76.2l11.2 5.6-11.2 5.6zM179.8 79h1.6M184.2 76.2v2.8M188.4 73.4h2.8l-1.4 1.4zM106 91.5h2.8l-1.4 1.4zM150.7 97.1v8.4M152.1 95.7v2.8M152.1 99.9v2.8"/>
<path d="M152.1 97.1h4.2v8.4h-4.2M153.5 92.9v4.2M179.8 84.6h1.6M180.6 83.7v1.7M184.2 84.6v2.8M145.1 101.3h5.6M152.1 104.1v2.8M152.1 101.3h1.4v8.4M152.4 101.3l.6-.5v1.1zM153 101l-.3 .3v.3M153 101.3l-.3 .3M153.5 118.1v4.2"/>
<path d="M155.4 101.3h1.7M155.4 102.2l.9-.9 .8 .9zM156 101.9l-.3 .3M156 101.9h.8M156 101.9l.3-.3 .3 .3M145.1 126.5h5.6M150.7 122.3v8.4M152.1 126.5h1.4v8.4M152.1 120.9v2.8M152.1 125.1v2.8M152.1 129.3v2.8M152.1 122.3h4.2v8.4h-4.2"/>
<path d="M152.4 126.5l.6-.6v1.1zM153 126.2l-.3 .3v.2M153 126.5l-.3 .2M155.4 126.5h1.7M155.4 127.3l.9-.8 .8 .8zM156 127h.8M156.6 127l-.3-.3-.6 .6M114.4 148.1l1.4 4.9M115.8 147.4v.7M125.6 148.1l1.4 4.9M127 147.4v.7M182.8 153h2.8l-1.4 1.4z"/>
<path d="M114.4 164.2h2.8l-1.4 1.4zM202.5 181.9v3.1M203.2 183.1l1 1.9M204.2 181.9l-1.7 1.9M204.9 181.9l1 3.1 1-3.1M207.8 183.6a1.53 1.53 0 0 0 1.5-.3 .86 .86 0 0 0 .1-.9 .86 .86 0 0 0-.8-.5h-.8v3.1M208.8 183.6l.7 1.4M211.9 181.9v3.1h1.4M213.9 185l1-3.1 1.1 3.1M214.2 184.2h1.5M216.8 181.9h.9a.69 .69 0 0 1 .6 .7 .69 .69 0 0 1-.6 .7 .86 .86 0 0 1 .8 .8 .86 .86 0 0 1-.8 .9h-.9zM216.8 183.3h.9"/>
<path d="M220.8 182.2a.77 .77 0 0 0-1.1-.2 .77 .77 0 0 0-.2 1.1l1.1 .6a.73 .73 0 0 1 .2 1.1 .73 .73 0 0 1-1.1 .1l-.5-.3"/>
</g>
<g fill="#c90d0c" stroke="#c90d0c" stroke-width=".2">
<path d="M225.8 56.4a.41 .41 0 0 1 .6-.1 .41 .41 0 0 1-.1 .7 .41 .41 0 0 1-.6-.4l.4-.1 .2 .1-.2 .1-.4-.1z" fill-rule="evenodd"/>
<path d="M217.4 56.4a.41 .41 0 0 1 .7-.1 .41 .41 0 0 1-.2 .7 .41 .41 0 0 1-.6-.4l.5-.1 .1 .1-.2 .1-.4-.1z" fill-rule="evenodd"/>
<path d="M153.1 122.1a.42 .42 0 0 1 .7-.1 .42 .42 0 0 1-.2 .7 .42 .42 0 0 1-.5-.4l.4-.2 .1 .2v.1l-.5-.1z" fill-rule="evenodd"/>
<path d="M153.1 130.5a.42 .42 0 0 1 .7-.1 .42 .42 0 0 1-.2 .7 .42 .42 0 0 1-.5-.4l.4-.2 .1 .2-.1 .1-.4-.1z" fill-rule="evenodd"/>
<path d="M153.1 96.9a.42 .42 0 0 1 .7 0 .42 .42 0 0 1-.2 .6 .42 .42 0 0 1-.5-.4l.4-.1 .1 .1-.1 .2-.4-.2z" fill-rule="evenodd"/>
<path d="M153.1 105.3a.42 .42 0 0 1 .7 0 .42 .42 0 0 1-.2 .6 .42 .42 0 0 1-.5-.4l.4-.1 .1 .1-.1 .2-.4-.2z" fill-rule="evenodd"/>
<path d="M171.9 43a1.53 1.53 0 0 1 2.5 .3 1.53 1.53 0 0 1-.9 2.2 1.53 1.53 0 0 1-2-1.4h.3a1.27 1.27 0 0 1 1.8-1.2 1.27 1.27 0 0 1 .3 2.1 1.27 1.27 0 0 1-2.1-.6v-.3h-.3z" fill-rule="evenodd"/>
<path d="M255.7 41.6a1.54 1.54 0 0 1 2.5 .2 1.54 1.54 0 0 1-.9 2.3 1.54 1.54 0 0 1-2-1.4h.3a1.26 1.26 0 0 1 1.8-1.2 1.26 1.26 0 0 1 .3 2.1 1.26 1.26 0 0 1-2-.6l-.1-.3h-.3z" fill-rule="evenodd"/>
<path d="M232 69.6a1.54 1.54 0 0 1 2.4 .2 1.54 1.54 0 0 1-.8 2.3 1.54 1.54 0 0 1-2-1.5h.3a1.26 1.26 0 0 1 1.7-1.2 1.26 1.26 0 0 1 .3 2.1 1.26 1.26 0 0 1-2-.6v-.3h-.3z" fill-rule="evenodd"/>
<path d="M160.7 43a1.53 1.53 0 0 1 2.5 .3 1.53 1.53 0 0 1-.9 2.2 1.53 1.53 0 0 1-2-1.4h.3a1.27 1.27 0 0 1 1.9-1.1 1.27 1.27 0 0 1 .2 2.1 1.27 1.27 0 0 1-2-.7l-.1-.3h-.3z" fill-rule="evenodd"/>
<path d="M93.7 108.7a1.54 1.54 0 0 1 2.4 .2 1.54 1.54 0 0 1-.8 2.3 1.54 1.54 0 0 1-2-1.5h.3a1.25 1.25 0 0 1 1.7-1.2 1.25 1.25 0 0 1 .3 2.1 1.25 1.25 0 0 1-2-.6v-.3h-.3z" fill-rule="evenodd"/>
<path d="M164.9 100.3a1.53 1.53 0 0 1 2.5 .2 1.53 1.53 0 0 1-.9 2.3 1.53 1.53 0 0 1-2-1.5h.3a1.26 1.26 0 0 1 1.8-1.2 1.26 1.26 0 0 1 .3 2.2 1.26 1.26 0 0 1-2.1-.7v-.3h-.3z" fill-rule="evenodd"/>
<path d="M174.6 140.4a1.4 1.4 0 0 1 1.4 1.4 1.4 1.4 0 0 1-1.4 1.4z" fill-rule="evenodd"/>
<path d="M170.5 140.8l.5-.3 .5-.1v2.8a1.4 1.4 0 0 1-1.3-.8 1.4 1.4 0 0 1 .3-1.6z" fill-rule="evenodd"/>
<circle cx="115.8" cy="153" r=".36"/>
<circle cx="115.8" cy="147.4" r=".36"/>
<circle cx="127" cy="153" r=".36"/>
<circle cx="127" cy="147.4" r=".36"/>
</g>
<path d="M5.4 6.3h286.4v197h-286.4zM202.6 186.5l1.3 4 1.3-4M206 190.5h.9M206 186.5h.9M206.5 186.5v4M208.1 186.5v2.9a1.1 1.1 0 0 0 1.1 1.1 1.1 1.1 0 0 0 1.1-1.1v-2.9M213.2 190.5h.9M213.2 186.5h.9M213.6 186.5v4M217.4 186.5v4l-2.2-4v4M220.4 186.5a1.55 1.55 0 0 0-1.7 .5l-.1 2.7 .2 .6a1.59 1.59 0 0 0 1.6 .2" fill="none" stroke="#c90d0c" stroke-width=".34"/>
<g fill="none" stroke="#0dab76" stroke-width=".2">
<path d="M161.9 51.1v27.9M173.1 51.1v13.9M173.1 56.6h40.5M184.2 56.6v14M189.8 56.6v4.2M201 56.6v11.2M256.9 49.7v6.9h-26.6M51.5 62.2v7M59.9 62.2v7M69.7 62.2v7M86.4 62.2v8.4M86.4 79v5.6"/>
<path d="M90.6 62.2h-48.8v7M101.8 62.2h51.7M107.4 62.2v8.4M107.4 79v9.8M153.5 73.4v5.6h19.6M173.1 76.2v25.1h5.5v1.4M189.8 69.2v1.4M201 79v2.8M221.9 65v16.8M233.1 77.6v4.2h-37.7M248.5 67.8v82.4h-95v-15.3M41.8 80.4v4.2h65.6"/>
<path d="M51.5 80.4v4.2M59.9 80.4v4.2M69.7 80.4v4.2M157.7 84.6h-4.2v8.3M168.9 84.6h4.2M184.2 92.9v22.4h-5.6v-4.2M94.8 116.7v9.8h50.3M97.6 101.3h47.5M115.8 109.7v5.6M136.7 112.5v2.8h16.8M153.5 109.7v8.4M173.1 112.5v4.2"/>
<path d="M115.8 126.5v7M161.9 125.1v16.7h5.6M184.2 125.1v16.7h-5.6M115.8 144.6h11.2M127 155.8h-11.2v5.6M173.1 147.4v2.8"/>
</g>
<g fill="#0dab76" stroke="#0dab76" stroke-width=".2">
<circle cx="184.2" cy="150.2" r=".55"/>
<circle cx="173.1" cy="150.2" r=".55"/>
<circle cx="86.4" cy="84.6" r=".55"/>
<circle cx="69.7" cy="84.6" r=".55"/>
<circle cx="59.9" cy="84.6" r=".55"/>
<circle cx="107.4" cy="84.6" r=".55"/>
<circle cx="51.5" cy="84.6" r=".55"/>
<circle cx="115.8" cy="155.8" r=".55"/>
<circle cx="86.4" cy="62.2" r=".55"/>
<circle cx="69.7" cy="62.2" r=".55"/>
<circle cx="59.9" cy="62.2" r=".55"/>
<circle cx="51.5" cy="62.2" r=".55"/>
<circle cx="107.4" cy="62.2" r=".55"/>
<circle cx="184.2" cy="56.6" r=".55"/>
<circle cx="201" cy="56.6" r=".55"/>
<circle cx="173.1" cy="56.6" r=".55"/>
<circle cx="189.8" cy="56.6" r=".55"/>
<circle cx="201" cy="81.8" r=".55"/>
<circle cx="221.9" cy="81.8" r=".55"/>
<circle cx="173.1" cy="101.3" r=".55"/>
<circle cx="173.1" cy="84.6" r=".55"/>
<circle cx="115.8" cy="126.5" r=".55"/>
<circle cx="161.9" cy="79" r=".55"/>
<circle cx="161.9" cy="56.6" r=".55"/>
<circle cx="136.7" cy="101.3" r=".55"/>
<circle cx="248.5" cy="56.6" r=".55"/>
<circle cx="153.5" cy="115.3" r=".55"/>
<circle cx="115.8" cy="144.6" r=".55"/>
</g>
<g font-size="4" fill="#c90d0c">
<text x="31.7" y="9.9">1</text>
<text x="78" y="9.9">2</text>
<text x="124.3" y="9.9">3</text>
<text x="170.7" y="9.9">4</text>
<text x="217" y="9.9">5</text>
<text x="263.3" y="9.9">6</text>
<text x="6.2" y="35.5">A</text>
<text x="288.4" y="35.5">A</text>
<text x="6.2" y="82.7">B</text>
<text x="288.4" y="82.7">B</text>
<text x="6.1" y="129.8">C</text>
<text x="288.2" y="129.8">C</text>
<text x="6.1" y="177">D</text>
<text x="288.2" y="177">D</text>
<text x="31.7" y="202.6">1</text>
<text x="78" y="202.6">2</text>
<text x="124.3" y="202.6">3</text>
<text x="170.7" y="202.6">4</text>
<text x="217" y="202.6">5</text>
<text x="263.3" y="202.6">6</text>
</g>
<g font-size="3.9" fill="#808080">
<text x="182.8" y="81.8">V+</text>
<text x="182.8" y="84.6">V-</text>
<text x="189" y="87.1">U2</text>
</g>
<g font-size="3" fill="#808080">
<text x="142.3" y="97.1">QN10</text>
<text x="139.5" y="132.1">QN11</text>
</g>
<g font-size="2.8" fill="#808080">
<text x="61.3" y="48.1">Vin &gt; Vref = OUTPUT LOW</text>
<text x="61.3" y="51">Vin &lt; Vref = OUTPUT HIGH</text>
<text x="217.8" y="51.6">QP1</text>
<text x="103.2" y="59.4">10k 320pF RC Filter adds 10us of filtering</text>
<text x="184.2" y="56.6">+3V3</text>
<text x="241.5" y="55.2">EFUSE_TRIP</text>
<text x="45.9" y="62.2">-VLO</text>
<text x="52.4" y="62.2">AD_SW</text>
<text x="161.9" y="66.4" transform="rotate(-90 161.9 66.4)">AMP_OUT</text>
<text x="40.1" y="79" transform="rotate(-90 40.1 79)">RSHUNT4</text>
<text x="45.4" y="79" transform="rotate(-90 45.4 79)">75mOhm, 3W</text>
<text x="49.9" y="79" transform="rotate(-90 49.9 79)">RSHUNT3</text>
<text x="55.2" y="79" transform="rotate(-90 55.2 79)">75mOhm, 3W</text>
<text x="58.3" y="79" transform="rotate(-90 58.3 79)">RSHUNT2</text>
<text x="63.5" y="79" transform="rotate(-90 63.5 79)">75mOhm, 3W</text>
<text x="68" y="79" transform="rotate(-90 68 79)">RSHUNT1</text>
<text x="73.3" y="79" transform="rotate(-90 73.3 79)">75mOhm, 3W</text>
<text x="208" y="81.8">COMPARATOR_OUT</text>
<text x="47.3" y="84.6">GND</text>
<text x="97.6" y="101.3">EFUSE_TRIP</text>
<text x="173.1" y="98.5" transform="rotate(-90 173.1 98.5)">VREF</text>
<text x="115.8" y="109.7">+3V3</text>
<text x="184.2" y="115.3">GND</text>
<text x="96.2" y="126.5">EFUSE_RST</text>
<text x="163.9" y="129.8">CT-94EW104</text>
<text x="163.7" y="133.3">EFUSE_LIM</text>
<text x="171.1" y="140">SJ1</text>
</g>
<g font-size="2.3" fill="#808080">
<text x="214.4" y="54.1" transform="rotate(-90 214.4 54.1)">S</text>
<text x="231.2" y="54.1" transform="rotate(-90 231.2 54.1)">D</text>
<text x="213.2" y="61.2" transform="rotate(-90 213.2 61.2)">P$3</text>
<text x="221.6" y="64.6" transform="rotate(-90 221.6 64.6)">P$2</text>
<text x="229.9" y="61.2" transform="rotate(-90 229.9 61.2)">P$1</text>
<text x="222.8" y="69.4" transform="rotate(-90 222.8 69.4)">G</text>
<text x="183.8" y="73.6" transform="rotate(-90 183.8 73.6)">5</text>
<text x="174.8" y="78.6">3</text>
<text x="192.4" y="81.4">4</text>
<text x="174.8" y="84.2">1</text>
<text x="148.9" y="92.6">P$1</text>
<text x="156.1" y="93.8">D</text>
<text x="183.8" y="91.2" transform="rotate(-90 183.8 91.2)">2</text>
<text x="145.5" y="100.9">P$2</text>
<text x="140.7" y="102.2">G</text>
<text x="148.9" y="109.3">P$3</text>
<text x="156.1" y="110.5">S</text>
<text x="148.9" y="117.7">P$1</text>
<text x="156.1" y="118.9">D</text>
<text x="140.7" y="127.3">G</text>
<text x="145.5" y="126.1">P$2</text>
<text x="148.9" y="134.5">P$3</text>
<text x="156.1" y="135.7">S</text>
<text x="168.6" y="141.4">1</text>
<text x="176.2" y="141.4">3</text>
<text x="172.7" y="146.3" transform="rotate(-90 172.7 146.3)">2</text>
</g>
<g font-size="2" fill="#808080">
<text x="205.2" y="46.9">NOTE: Inverts the output of the comparator</text>
<text x="72.5" y="65">-VLOAD_SW</text>
<text x="111.6" y="93.6">NOTE: Pulls the reference input to GND</text>
<text x="111.6" y="95.7">to latch after EFUSE trip</text>
<text x="192.6" y="109">VREF MIN = 113mV = 7A</text>
<text x="192.6" y="111.1">VREF MAX = 484mV = 25A</text>
<text x="94.8" y="129.3">NOTE: Drive EFUSE_RST to GND to reset the efuse</text>
</g>
</svg>
